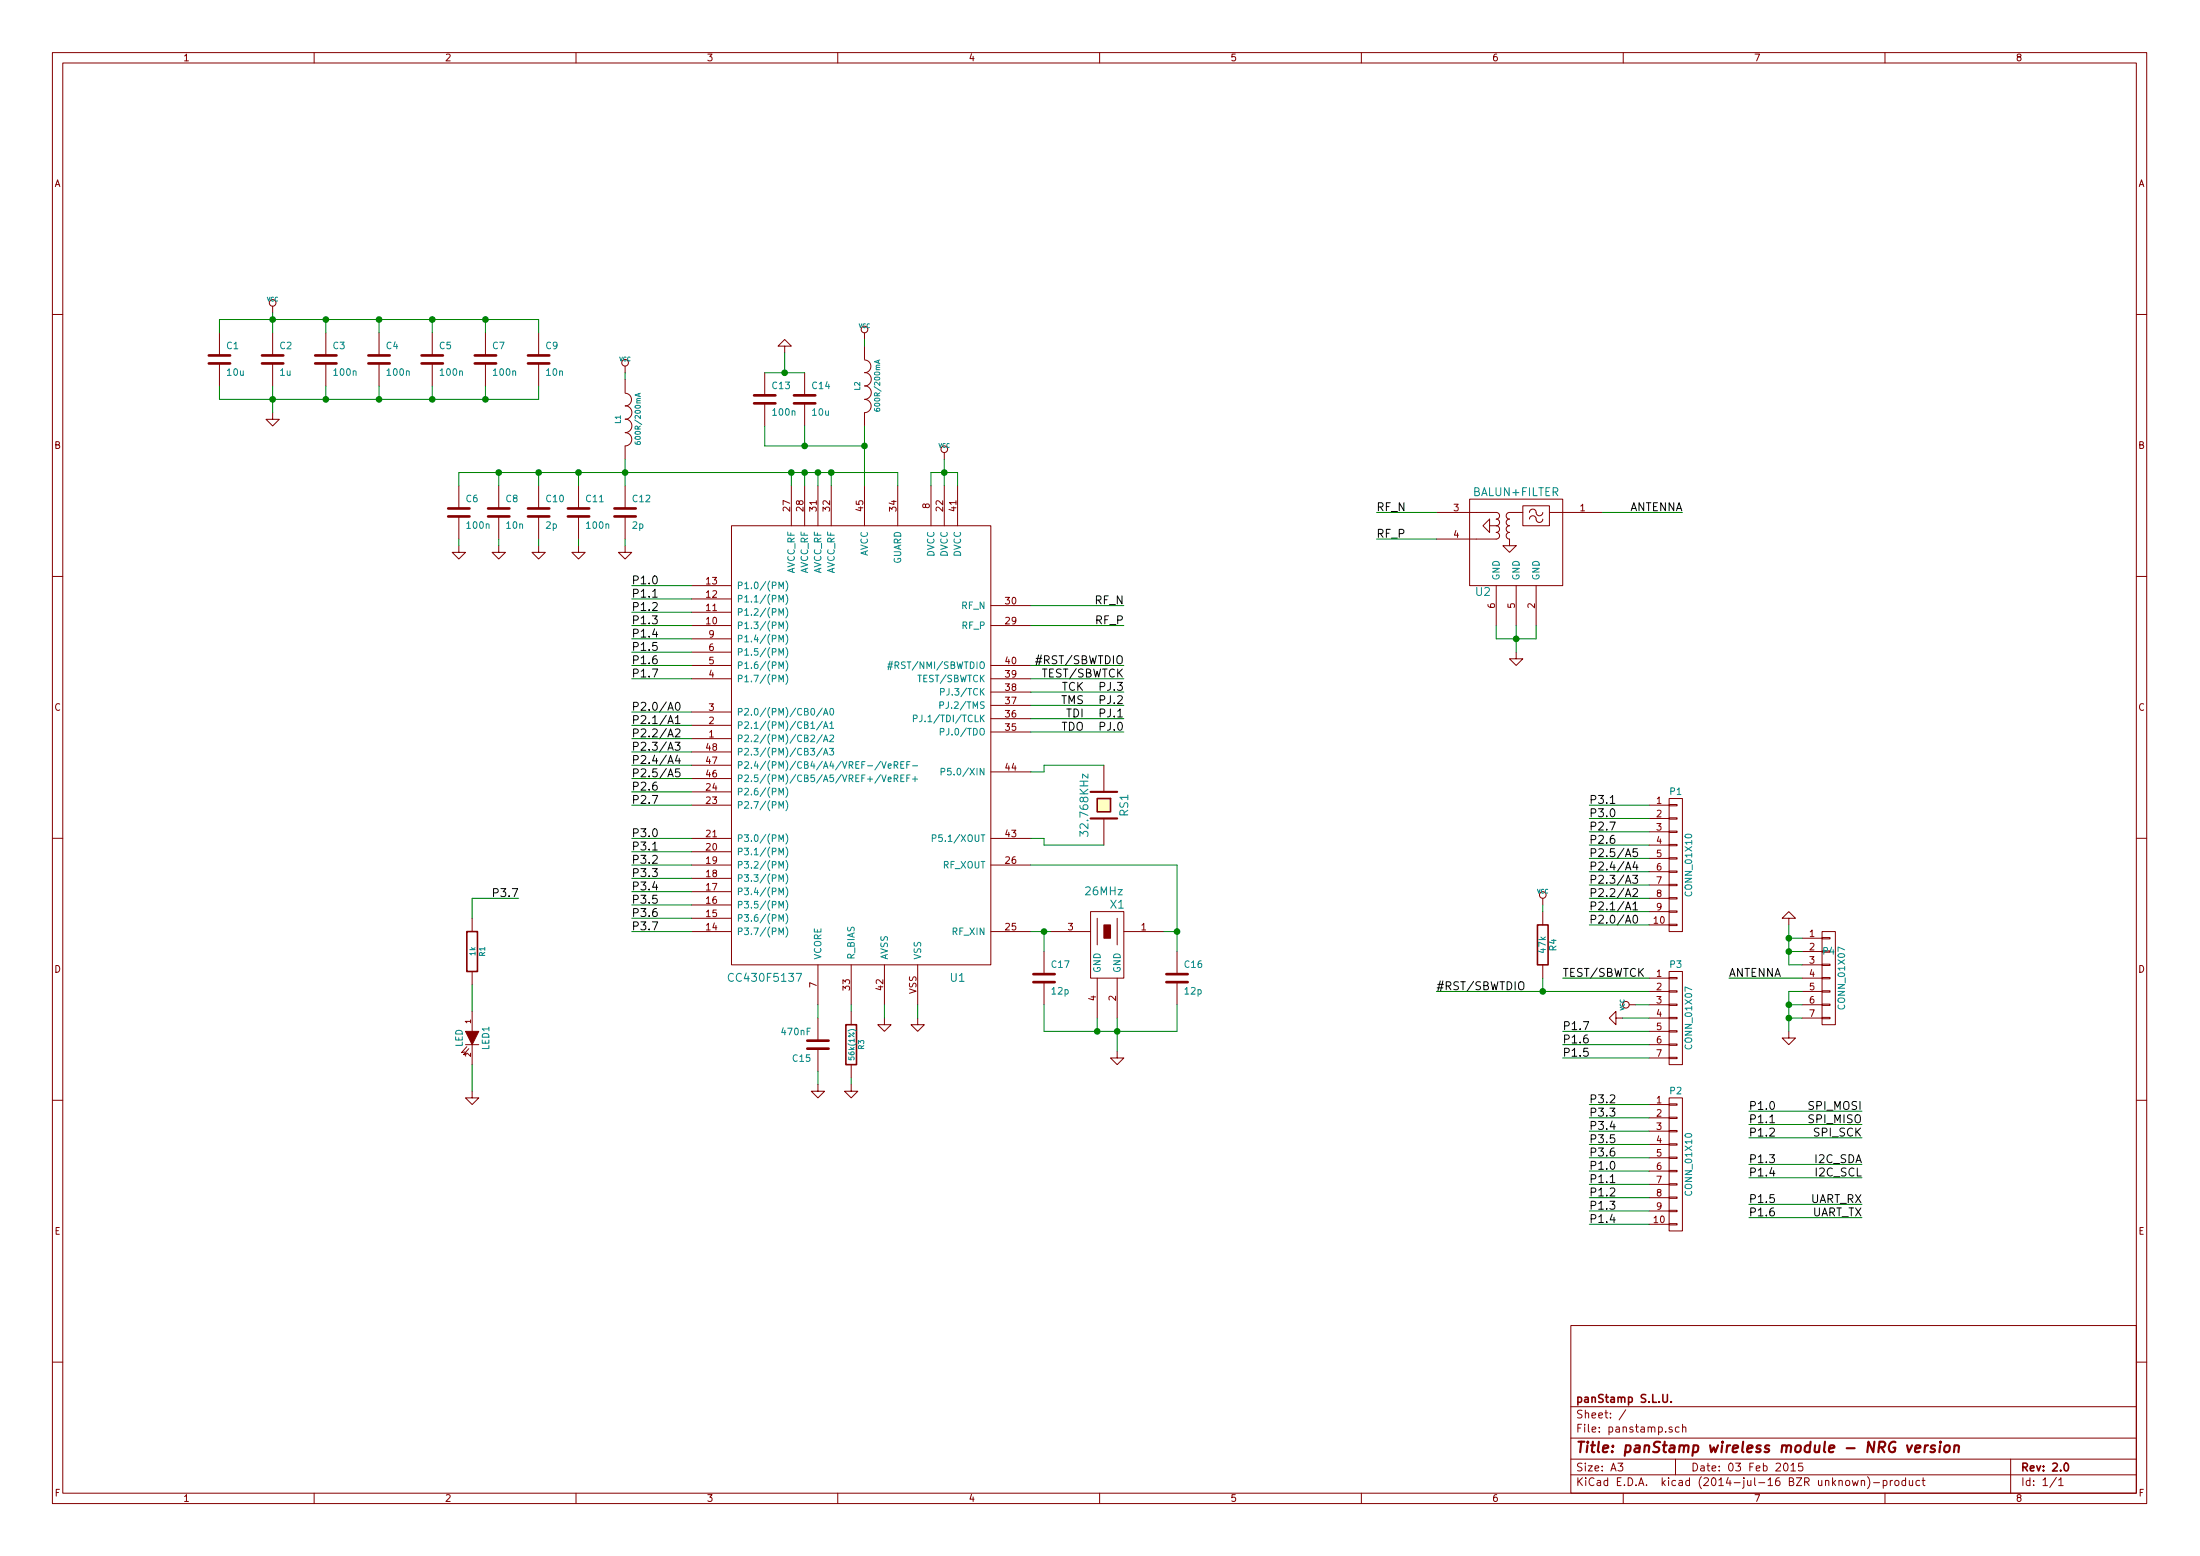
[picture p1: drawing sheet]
<svg xmlns="http://www.w3.org/2000/svg" width="420mm" height="297mm" viewBox="0 0 420 297" stroke-linecap="round" stroke-linejoin="round" font-family="sans-serif">
<g fill="none" stroke="#840000" stroke-width=".19">
<path d="M10 10h400v277h-400zM12 12h396v273.1h-396zM60 10v2M110 10v2M160 10v2M210 10v2M260 10v2M310 10v2M360 10v2M52.1 58.5v1.2M10 60h2M41.9 63.5v4.4"/>
<path d="M41.9 69.4v4.3M52.1 78.8v1.2h1.2l-1.2 1.3-1.3-1.3h1.3M52.1 63.5v4.4M52.1 69.4v4.3M62.2 63.5v4.4M62.2 69.4v4.3M72.4 63.5v4.4M72.4 69.4v4.3M82.5 63.5v4.4M82.5 69.4v4.3M92.7 63.5v4.4M92.7 69.4v4.3"/>
<path d="M102.9 63.5v4.4M102.9 69.4v4.3M119.4 69.9v1.3M119.4 72.4v2.6M119.4 80a1.3 1.3 0 0 1 1.3 1.3 1.3 1.3 0 0 1-1.3 1.3 1.27 1.27 0 0 1 1.3 1.3 1.27 1.27 0 0 1-1.3 1.2M119.4 77.5a1.3 1.3 0 0 1 1.3 1.3 1.3 1.3 0 0 1-1.3 1.2M119.4 75.1a1.22 1.22 0 0 1 1.2 1.2 1.22 1.22 0 0 1-1.2 1.2M146 71.2v4.3M146 77v4.3M149.9 66.1h1.2l-1.2-1.3-1.3 1.3h1.3v1.2M153.7 71.2v4.3M153.7 77v4.3"/>
<path d="M165.1 63.5v1.3M165.1 66.1v2.5M165.1 73.6a1.3 1.3 0 0 1 1.3 1.3 1.3 1.3 0 0 1-1.3 1.3 1.27 1.27 0 0 1 1.3 1.3 1.27 1.27 0 0 1-1.3 1.3v2.5M165.1 71.1a1.3 1.3 0 0 1 1.3 1.3 1.3 1.3 0 0 1-1.3 1.3M165.1 68.7a1.22 1.22 0 0 1 1.2 1.2 1.22 1.22 0 0 1-1.2 1.3M408 60h2M87.6 92.7v4.4M87.6 98.6v4.3M95.2 92.7v4.4M95.2 98.6v4.3M102.9 92.7v4.4M102.9 98.6v4.3"/>
<path d="M110.5 92.7v4.4M110.5 98.6v4.3M119.4 85.1v2.6M119.4 92.7v4.4M119.4 98.6v4.3M151.1 92.7v7.7M153.7 92.7v7.7M156.2 92.7v7.7M158.7 92.7v7.7M165.1 92.7v7.7M171.4 92.7v7.7M177.8 92.7v7.7"/>
<path d="M180.3 86.4v1.3M180.3 92.7v7.7M182.9 92.7v7.7M274.3 97.8h11.4a.63 .63 0 0 1 .7 .7 .63 .63 0 0 1-.7 .6 .63 .63 0 0 1 .7 .6 .63 .63 0 0 1-.7 .7M280.7 95.3h17.7v16.5h-17.7zM284.5 99.1v2.5l-1.3-1.2zM290.8 96.6h5.1v3.8h-5.1zM290.8 97.8h-2.5a.63 .63 0 0 0-.6 .7 .63 .63 0 0 0 .6 .6 .63 .63 0 0 0-.6 .6 .63 .63 0 0 0 .6 .7 .63 .63 0 0 0-.6 .6 .63 .63 0 0 0 .6 .6 .63 .63 0 0 0-.6 .7 .63 .63 0 0 0 .6 .6v1.3M292.1 99.1a.68 .68 0 0 1 .8-.6 .68 .68 0 0 1 .5 .9 .64 .64 0 0 0 .7 .3 .64 .64 0 0 0 .5-.6M292.1 97.8a.68 .68 0 0 1 .8-.6 .68 .68 0 0 1 .5 .9 .64 .64 0 0 0 .7 .4 .64 .64 0 0 0 .5-.7M295.9 97.8h10.2M10 110h2"/>
<path d="M87.6 104.2v1.2h1.3l-1.3 1.3-1.2-1.3h1.2M95.2 104.2v1.2h1.3l-1.3 1.3-1.2-1.3h1.2M102.9 104.2v1.2h1.2l-1.2 1.3-1.3-1.3h1.3M110.5 104.2v1.2h1.3l-1.3 1.3-1.3-1.3h1.3M119.4 104.2v1.2h1.2l-1.2 1.3-1.3-1.3h1.3M132.1 119.4h7.6M132.1 116.9h7.6M132.1 114.3h7.6M132.1 111.8h7.6M139.7 100.4h49.5v83.8h-49.5zM189.2 119.4h7.6M189.2 115.6h7.6"/>
<path d="M284.5 100.4h1.2M285.7 100.4a.63 .63 0 0 1 .7 .6 .63 .63 0 0 1-.7 .6 .63 .63 0 0 1 .7 .7 .63 .63 0 0 1-.7 .6h-11.4M285.7 111.8v7.6M287 104.2h2.6l-1.3 1.2zM289.6 111.8v7.6M293.4 111.8v7.6M408 110h2M132.1 138.5h7.6M132.1 135.9h7.6M132.1 129.6h7.6M132.1 127h7.6M132.1 124.5h7.6"/>
<path d="M132.1 122h7.6M189.2 129.6h7.6M189.2 127h7.6M189.2 139.7h7.6M189.2 137.2h7.6M189.2 134.7h7.6M189.2 132.1h7.6M289.6 124.5v1.3h1.2l-1.2 1.2-1.3-1.2h1.3M132.1 141h7.6M132.1 153.7h7.6M132.1 151.2h7.6M132.1 148.6h7.6"/>
<path d="M132.1 146.1h7.6M132.1 143.5h7.6M189.2 147.4h7.6M210.8 146.1v5.1M210.8 156.2v5.1M315 153.7h3.8M315 156.2h3.8M315 158.8h3.8M318.8 158.7h1.5v.2h-1.5zM318.8 156.1h1.5v.3h-1.5zM318.8 153.6h1.5v.2h-1.5zM318.8 152.4h2.5v25.4h-2.5z"/>
<path d="M10 160h2M90.2 175.3v2.5M132.1 160.1h7.6M132.1 162.6h7.6M132.1 177.8h7.6M132.1 175.3h7.6M132.1 172.8h7.6M132.1 165.1h7.6M132.1 170.2h7.6M132.1 167.7h7.6M189.2 160.1h7.6M189.2 177.8h7.6"/>
<path d="M189.2 165.1h7.6M200.7 177.8h7.6M208.3 174h6.3v12.7h-6.3zM209.5 175.3v5.1M213.4 175.3v5.1M214.6 177.8h7.6M294.6 171.5v1.3M294.6 174v2.6M315 161.3h3.8M315 163.9h3.8M315 166.4h3.8M315 168.9h3.8"/>
<path d="M315 171.5h3.8M315 174h3.8M315 176.6h3.8M318.8 176.4h1.5v.3h-1.5zM318.8 173.9h1.5v.3h-1.5zM318.8 171.4h1.5v.2h-1.5zM318.8 168.8h1.5v.3h-1.5zM318.8 166.3h1.5v.2h-1.5zM318.8 163.7h1.5v.3h-1.5zM318.8 161.2h1.5v.3h-1.5zM341.6 175.3h1.3l-1.3-1.3-1.2 1.3h1.2v1.3M344.2 179.1h3.8"/>
<path d="M348 177.8h2.5v17.8h-2.5zM348 179h1.5v.2h-1.5zM408 160h2M88.9 199.4h2.5M89.2 199.8l-1.1 1.2 .7-.2M90.2 185.5v2.5M90.2 193.1v3.8M90.2 199.4v3.8M156.2 184.2v7.6M156.2 194.3v4.4M162.6 184.2v7.6M162.6 193.1v2.5"/>
<path d="M168.9 194.3v1.3h1.3l-1.3 1.3-1.3-1.3h1.3M168.9 184.2v7.6M175.3 194.3v1.3h1.2l-1.2 1.3-1.3-1.3h1.3M175.3 184.2v7.6M199.4 181.6v4.4M199.4 187.5v4.3M209.5 186.7v7.6M213.4 186.7v7.6M224.8 181.6v4.4M224.8 187.5v4.3M294.6 184.2v2.5M308.6 194.3v-1.2l-1.3 1.2 1.3 1.3v-1.3h1.3"/>
<path d="M311.1 191.8h1.3M315 191.8h3.8M315 199.4h3.8M315 186.7h3.8M315 189.3h3.8M315 194.3h3.8M315 196.9h3.8M318.8 185.5h2.5v17.7h-2.5zM318.8 199.3h1.5v.3h-1.5zM318.8 196.8h1.5v.2h-1.5zM318.8 194.2h1.5v.3h-1.5zM318.8 191.7h1.5v.2h-1.5z"/>
<path d="M318.8 189.1h1.5v.3h-1.5zM318.8 186.6h1.5v.3h-1.5zM341.6 196.9v1.3h1.3l-1.3 1.2-1.2-1.2h1.2M344.2 191.8h3.8M344.2 186.7h3.8M344.2 189.3h3.8M344.2 194.3h3.8M344.2 181.6h3.8M344.2 184.2h3.8M348 194.2h1.5v.3h-1.5zM348 191.7h1.5v.2h-1.5zM348 189.1h1.5v.3h-1.5z"/>
<path d="M348 186.6h1.5v.3h-1.5zM348 184.1h1.5v.2h-1.5zM10 210h2M89.5 200.2l-1 1.1 .7-.1M90.2 208.3v1.3h1.2l-1.2 1.3-1.3-1.3h1.3M156.2 207v1.3h1.3l-1.3 1.3-1.3-1.3h1.3M156.2 200.2v4.3M162.6 207v1.3h1.2l-1.2 1.3-1.3-1.3h1.3M162.6 203.2v2.6M213.4 200.7v1.3h1.2l-1.2 1.2-1.3-1.2h1.3M315 210.9h3.8M315 213.4h3.8"/>
<path d="M315 215.9h3.8M315 218.5h3.8M315 202h3.8M318.8 218.3h1.5v.3h-1.5zM318.8 215.8h1.5v.3h-1.5zM318.8 213.3h1.5v.2h-1.5zM318.8 210.7h1.5v.3h-1.5zM318.8 209.6h2.5v25.4h-2.5zM318.8 201.8h1.5v.3h-1.5zM408 210h2M315 221h3.8M315 223.6h3.8"/>
<path d="M315 226.1h3.8M315 228.6h3.8M315 231.2h3.8M315 233.7h3.8M318.8 233.6h1.5v.2h-1.5zM318.8 231h1.5v.3h-1.5zM318.8 228.5h1.5v.3h-1.5zM318.8 226h1.5v.2h-1.5zM318.8 223.4h1.5v.3h-1.5zM318.8 220.9h1.5v.2h-1.5zM300 253h108v32.1h-108zM10 260h2"/>
<path d="M300 278.5h108M300 274.5h108M300 268.5h108M309 279.3h.9l-.5 .6 .5 .1v.7l-.2 .1-.7-.1M310.5 269.1l-1.3 2M319.3 272.5a.37 .37 0 0 0-.6 .1l.1 .2 .5 .2 .1 .1-.2 .3-.5-.1M320 278.5v3M320.7 272.5l-.5-.1-.2 .3v.6l.2 .1 .5-.1M321.3 272.5l.2-.1 .4 .1 .1 .9M321.3 271.9v1.5M340.8 279.5l.2-.2a.81 .81 0 0 1 .6 .6 .81 .81 0 0 1-.3 .8l-.2 .1a.79 .79 0 0 1-.3-1.3zM342 279.7l.5-.4v1.5"/>
<path d="M344.2 279.3h-.7v.7l.2-.1h.5l.1 .3-.1 .5-.2 .1-.5-.1M384 278.5v6.6M408 260h2M60 285.1v1.9M110 285.1v1.9M160 285.1v1.9M210 285.1v1.9M260 285.1v1.9M300 281.5h108M310 285.1v1.9M342 280.8h.9M353.7 282.6l.4 1 .2-.7 .3 .7 .3-1"/>
<path d="M355.5 282.7l.2-.1 .4 .1v.9M355.5 282.6v1M356.7 281.9a1.71 1.71 0 0 1 0 2.3M357.8 283h1.2M359.7 282.7l.4-.1 .3 .3-.2 .6h-.5M359.7 282.6v1.5M360 285.1v1.9M361 282.6v1M361.4 282.6l-.4 .3M361.9 282.7l.3-.1 .4 .1 .1 .6-.2 .2-.3 .1-.3-.1zM363.9 282.7l-.4-.1-.3 .3 .1 .6 .2 .1 .4-.1M363.9 282.1v1.5"/>
<path d="M364.6 282.6l.1 .9 .4 .1 .2-.1M365.3 282.6v1M366.6 282.7l-.4-.1-.3 .3 .1 .6 .2 .1 .4-.1M367.1 282.6h.5M367.3 282.1v1.3l.3 .2M392.7 282l-1.2 2M393.2 282.5l.4-.4v1.5M393.2 283.6h.8"/>
<circle cx="52.1" cy="57.8" r=".63"/>
<circle cx="119.4" cy="69.3" r=".63"/>
<circle cx="165.1" cy="62.9" r=".63"/>
<circle cx="180.3" cy="85.8" r=".63"/>
<circle cx="294.6" cy="170.9" r=".63"/>
<circle cx="310.5" cy="191.8" r=".63"/>
</g>
<path d="M209.5 152.4h2.6v2.6h-2.6zM89.2 177.8h2v7.7h-2zM293.6 176.6h2.1v7.6h-2.1zM161.5 195.6h2.1v7.6h-2.1zM317.6 266.2v1.2l.3 .3h.3l.2-.3v-1.2M319.2 267.6v.1M394.3 279.5l.2-.2a.81 .81 0 0 1 .6 .6 .81 .81 0 0 1-.3 .8l-.1 .1a.79 .79 0 0 1-.4-1.3z" fill="none" stroke="#840000" stroke-width=".3"/>
<path d="M208.3 151.2h5.1M208.3 156.2h5.1M364.2 275.9l.3 1.3 .7-1.3M365.8 276.6l1-.2-.1-.4-.6-.1-.3 .3v.9l.2 .1 .5-.1M367.7 275.9l-.2 1.3M368.2 275.9l-.4 .1-.2 .3M369.6 276l-.5-.1-.3 .4 .2 .3 .5 .1v.2l-.1 .2-.2 .1-.5-.1M370.5 275.9l-.1 1.3M370.6 275.2v.2l.1-.1-.1-.1v.2M371.5 276.1l.3-.2 .5 .1 .1 .3-.1 .5a.54 .54 0 0 1-.5 .4 .54 .54 0 0 1-.5-.4zM373.3 276.1l.3-.2 .5 .1-.1 1.2M373.3 275.9l-.1 1.3" fill="none" stroke="#840000" stroke-width=".41"/>
<g fill="none" stroke="#840000" stroke-width=".51">
<path d="M39.9 69.4h4M39.9 67.9h4M50 69.4h4.1M50 67.9h4.1M60.2 69.4h4.1M60.2 67.9h4.1M70.4 69.4h4M70.4 67.9h4M80.5 69.4h4.1M80.5 67.9h4.1M90.7 69.4h4M90.7 67.9h4"/>
<path d="M100.8 69.4h4.1M100.8 67.9h4.1M144 77h4.1M144 75.5h4.1M151.6 77h4.1M151.6 75.5h4.1M85.6 98.6h4.1M85.6 97.1h4.1M93.2 98.6h4.1M93.2 97.1h4.1M100.8 98.6h4.1M100.8 97.1h4.1"/>
<path d="M108.5 98.6h4M108.5 97.1h4M117.3 98.6h4.1M117.3 97.1h4.1M154.2 198.7h4M197.4 187.5h4M197.4 186h4M222.8 187.5h4M222.8 186h4M154.2 200.2h4"/>
</g>
<g fill="none" stroke="#008484" stroke-width=".19">
<path d="M122 75.1v.5M122.3 75.1l-1 .3 1 .3M167 78l.1 .4 .7 .1 .2-.2-.1-.3h-.5v.3l.2 .2M167.7 68.8v.5M168 68.7l-1 .3 1 .4M121.3 84.4l.1 .3 .7 .1 .2-.1-.1-.4-.5 .1v.3l.2 .1M148.8 117.5v-1.3l.4 .9 .4-.9v1.3M148.8 114.9v-1.2l.4 .8 .4-.8v1.2M148.8 112.4v-1.3l.4 .9 .4-.9v1.3M150.1 118.5a1.51 1.51 0 0 1 0 2M150.1 116a1.51 1.51 0 0 1 0 1.9M150.1 113.4a1.51 1.51 0 0 1 0 2"/>
<path d="M150.1 110.9a1.51 1.51 0 0 1 0 2M148.8 130.2v-1.3l.4 .9 .4-.9v1.3M148.8 127.6v-1.2l.4 .8 .4-.8v1.2M148.8 125.1v-1.3l.4 .9 .4-.9v1.3M148.8 122.5v-1.2l.4 .9 .4-.9v1.2M148.8 120v-1.3l.4 .9 .4-.9v1.3M150.1 128.7a1.51 1.51 0 0 1 0 1.9M150.1 126.1a1.51 1.51 0 0 1 0 2M150.1 123.6a1.51 1.51 0 0 1 0 2M150.1 121.1a1.51 1.51 0 0 1 0 1.9M154.9 139.1h.7M157 137.7l-1 1.7"/>
<path d="M157 135.2l-1 1.6M157.3 139.1l.4-1.3 .4 1.3M157.3 136.5l.4-1.3 .4 1.3M157.4 138.7h.6M157.4 136.1h.6M158.5 138.1l.4-.3v1.3M158.5 139.1h.7M158.6 135.3l.2-.1a.67 .67 0 0 1 .4 .7 .67 .67 0 0 1-.4 .6l-.3-.5zM169.5 127.3h.9M169.6 126.8h.9M170 126.2l-.4 1.6M170.4 126.2l-.4 1.6"/>
<path d="M174.4 137.2l.7-.1v-.5l-.7-.1v1.3M179.5 134.6h.6l.1-.5-.7-.1v1.2M179.6 139.7l.6-.1v-.4l-.6-.1v1.2M179.6 132.1l.6-.1 .1-.5-.7-.1v1.3M148.8 154.3v-1.3l.4 .9 .4-.9v1.3M148.8 151.8v-1.3l.4 .9 .4-.9v1.3M150.1 159.2a1.51 1.51 0 0 1 0 1.9M150.1 152.8a1.51 1.51 0 0 1 0 2M150.1 150.3a1.51 1.51 0 0 1 0 1.9M157 140.2l-1 1.7M157 142.8l-1 1.6M157.3 141.6l.4-1.3 .4 1.3"/>
<path d="M157.3 144.1l.4-1.2 .4 1.2M157.4 141.2h.6M157.4 143.7h.6M158.4 142.9h.8l-.4 .4 .4 .1v.6l-.2 .1-.6-.1M158.5 140.4l.5-.1 .2 .4-.8 .9h.8M168.4 145.4l.4 1.3 .4-1.3M169.6 148.8l.6-.1v-.3l-.4-.1-.2 .2 .1 .6h.5M169.6 146.2l.6-.1v-.2l-.4-.1-.2 .2 .1 .6h.5M170.8 148.6l.6-.1v-.5l-.6-.1v1.3M170.8 146.1l.6-.1v-.5l-.6-.1v1.3M171.1 148.6l.4 .6M171.1 146.1l.4 .6"/>
<path d="M172 148.5h.5M172 146h.5M172.6 147.9h-.6v1.3h.6M172.6 145.4h-.6v1.3h.6M173.2 148.5h.4M173.2 146h.4M173.8 147.9h-.6v1.3M173.8 145.4h-.6v1.3M174.3 148.7h.9M174.3 146.2h.9M174.8 148.2v1M179.7 147.3h.6l.1-.5-.7-.1v1.2"/>
<path d="M207.8 147.8v.8l-1-.8v.8M148.8 163.2v-1.3l.4 .9 .4-.9v1.3M148.8 160.6v-1.2l.4 .9 .4-.9v1.2M148.8 178.4v-1.2l.4 .8 .4-.8v1.2M148.8 175.9v-1.3l.4 .9 .4-.9v1.3M148.8 173.3v-1.2l.4 .9 .4-.9v1.2M148.8 170.8v-1.3l.4 .9 .4-.9v1.3M148.8 168.3v-1.3l.4 .9 .4-.9v1.3M148.8 165.7v-1.2l.4 .8 .4-.8v1.2M150.1 161.7a1.51 1.51 0 0 1 0 2M150.1 176.9a1.51 1.51 0 0 1 0 2M150.1 174.4a1.51 1.51 0 0 1 0 2"/>
<path d="M150.1 171.9a1.51 1.51 0 0 1 0 1.9M150.1 169.3a1.51 1.51 0 0 1 0 2M150.1 166.8a1.51 1.51 0 0 1 0 1.9M150.1 164.2a1.51 1.51 0 0 1 0 2M178.1 160h.6v-.5l-.6-.1v1.2M140.1 186a.72 .72 0 0 0-1.1 .5 .72 .72 0 0 0 .8 .8l.3-.1M152.1 185.8h1l-.7 1.5"/>
</g>
<g fill="#840000" stroke="#840000" stroke-width=".19">
<path d="M210.8 176.6h1.3v2.5h-1.3z"/>
<path d="M88.9 196.9h2.5l-1.2 2.5z"/>
</g>
<path d="M209.5 152.4h2.6v2.6h-2.6z" fill="#ffffc2" stroke="#ffffc2" stroke-width=".25"/>
<g fill="none" stroke="#000" stroke-width=".19">
<path d="M124.6 114h.9M127.6 138.1l.5-1.5 .5 1.5M129 137l.4-.4v1.5M129 139.3l.6-.1 .2 .1 .1 .3-1 1.1h1M129 138.1h.9M129.1 134.2l.3-.1a.81 .81 0 0 1 .5 .7 .81 .81 0 0 1-.5 .8l-.3-.2-.1-.4zM197.8 126.4h1.1M197.9 125.7h1.1M198.3 125l-.4 2M128.9 141.7h1l-.5 .6 .3 .1 .2 .2-.1 .5-.2 .1h-.5l-.2-.1M129.4 144.2l-.4 1h.9M129.7 144.7v1.1"/>
<path d="M129.8 146.8h-.7l-.1 .7 .2-.1h.5l.2 .2v.4l-.3 .3-.6-.2M307.5 153.4h.9M124.6 162.3h.9M310.4 173.7l.5-1.5 .6 1.5M311.8 167.1h1l-.6 .6 .4 .1 .2 .2-.1 .5-.3 .1h-.4l-.2-.1M311.9 172.6l.4-.4v1.5M311.9 169.8l.5-.2 .3 .2 .1 .3-1 1.1h1M311.9 173.7h.9M312 174.9l.2-.2a.81 .81 0 0 1 .6 .8 .81 .81 0 0 1-.6 .7l-.2-.1-.1-.4zM312.2 164.5l-.3 1.1h.9M312.6 165.1v1M312.7 162h-.8v.7l.2-.1 .5 .1 .2 .2v.4l-.4 .2-.5-.1"/>
<path d="M290.1 187.6a.5 .5 0 0 1 .6-.2 .5 .5 0 0 1 .3 .5v.8a.53 .53 0 0 1-.6 .2 .53 .53 0 0 1-.4-.5zM338 214.3h.9M307.5 225.8h.9"/>
</g>
<g fill="#008400" stroke="#008400" stroke-width=".25">
<circle cx="72.4" cy="76.2" r=".51"/>
<circle cx="62.2" cy="76.2" r=".51"/>
<circle cx="52.1" cy="61" r=".51"/>
<circle cx="52.1" cy="76.2" r=".51"/>
<circle cx="62.2" cy="61" r=".51"/>
<circle cx="72.4" cy="61" r=".51"/>
<circle cx="209.6" cy="196.9" r=".51"/>
<circle cx="199.4" cy="177.8" r=".51"/>
<circle cx="213.4" cy="196.9" r=".51"/>
<circle cx="224.8" cy="177.8" r=".51"/>
<circle cx="180.3" cy="90.2" r=".51"/>
<circle cx="95.3" cy="90.2" r=".51"/>
<circle cx="102.9" cy="90.2" r=".51"/>
<circle cx="110.5" cy="90.2" r=".51"/>
<circle cx="119.4" cy="90.2" r=".51"/>
<circle cx="156.2" cy="90.2" r=".51"/>
<circle cx="153.7" cy="90.2" r=".51"/>
<circle cx="151.1" cy="90.2" r=".51"/>
<circle cx="158.8" cy="90.2" r=".51"/>
<circle cx="82.6" cy="61" r=".51"/>
<circle cx="82.6" cy="76.2" r=".51"/>
<circle cx="294.6" cy="189.3" r=".51"/>
<circle cx="92.7" cy="61" r=".51"/>
<circle cx="92.7" cy="76.2" r=".51"/>
<circle cx="165.1" cy="85.1" r=".51"/>
<circle cx="153.7" cy="85.1" r=".51"/>
<circle cx="149.9" cy="71.2" r=".51"/>
<circle cx="289.6" cy="122" r=".51"/>
<circle cx="341.6" cy="179.1" r=".51"/>
<circle cx="341.6" cy="181.6" r=".51"/>
<circle cx="341.6" cy="191.8" r=".51"/>
<circle cx="341.6" cy="194.3" r=".51"/>
</g>
<g fill="none" stroke="#008400" stroke-width=".19">
<path d="M52.1 59.7v3.8M41.9 73.7v2.5h61v-2.5M41.9 63.5v-2.5h61v2.5M52.1 73.7v5.1M62.2 61v2.5M62.2 73.7v2.5M72.4 61v2.5M72.4 73.7v2.5M82.5 61v2.5M82.5 73.7v2.5M92.7 61v2.5M92.7 73.7v2.5"/>
<path d="M119.4 71.2v1.2M146 71.2h7.7M149.9 67.3v3.9M165.1 64.8v1.3M87.6 92.7v-2.5h83.8v2.5M95.2 90.2v2.5M102.9 90.2v2.5M110.5 90.2v2.5M119.4 87.7v5M146 81.3v3.8h19.1M151.1 90.2v2.5M153.7 81.3v3.8"/>
<path d="M153.7 90.2v2.5M156.2 90.2v2.5M158.7 90.2v2.5M165.1 81.3v11.4M177.8 92.7v-2.5h5.1v2.5M180.3 87.7v5M262.9 97.8h11.4M306.1 97.8h15.2M87.6 102.9v1.3M95.2 102.9v1.3M102.9 102.9v1.3M110.5 102.9v1.3"/>
<path d="M119.4 102.9v1.3M120.6 111.8h11.5M120.6 114.3h11.5M120.6 116.9h11.5M120.6 119.4h11.5M196.8 119.4h17.8M196.8 115.6h17.8M262.9 102.9h11.4M285.7 119.4v2.6h7.7v-2.6M289.6 119.4v5.1M120.6 127h11.5M120.6 129.6h11.5"/>
<path d="M120.6 122h11.5M120.6 124.5h11.5M120.6 135.9h11.5M120.6 138.5h11.5M196.8 127h17.8M196.8 129.6h17.8M196.8 132.1h17.8M196.8 134.7h17.8M196.8 137.2h17.8M196.8 139.7h17.8M120.6 146.1h11.5M120.6 141h11.5"/>
<path d="M120.6 143.5h11.5M120.6 151.2h11.5M120.6 153.7h11.5M120.6 148.6h11.5M210.8 146.1h-11.4v1.3h-2.6M303.5 153.7h11.5M303.5 158.8h11.5M303.5 156.2h11.5M99.1 171.5h-8.9v3.8M120.6 177.8h11.5M120.6 165.1h11.5M120.6 160.1h11.5"/>
<path d="M120.6 162.6h11.5M120.6 167.7h11.5M120.6 170.2h11.5M120.6 172.8h11.5M120.6 175.3h11.5M196.8 160.1h2.6v1.2h11.4M196.8 165.1h28v16.5M196.8 177.8h3.9M199.4 177.8v3.8M222.2 177.8h2.6M294.6 172.8v1.2M303.5 161.3h11.5"/>
<path d="M303.5 174h11.5M303.5 171.5h11.5M303.5 168.9h11.5M303.5 166.4h11.5M303.5 176.6h11.5M303.5 163.9h11.5M341.6 176.6v7.6h2.6M341.6 179.1h2.6M90.2 188v5.1M156.2 191.8v2.5M162.6 191.8v1.3M168.9 191.8v2.5"/>
<path d="M175.3 191.8v2.5M199.4 191.8v5.1h25.4v-5.1M209.5 194.3v2.6M213.4 194.3v6.4M274.3 189.3h40.7M294.6 186.7v2.6M298.4 196.9h16.6M298.4 186.7h16.6M298.4 199.4h16.6M309.9 194.3h5.1M312.4 191.8h2.6M330.2 186.7h14"/>
<path d="M341.6 191.8h2.6M341.6 194.3h2.6M341.6 181.6h2.6M344.2 189.3h-2.6v7.6M90.2 203.2v5.1M156.2 204.5v2.5M162.6 205.8v1.2M298.4 202h16.6M303.5 210.9h11.5M303.5 213.4h11.5M303.5 215.9h11.5M303.5 218.5h11.5"/>
<path d="M334 217.2h21.6M334 214.7h21.6M334 212.1h21.6M303.5 223.6h11.5M303.5 226.1h11.5M303.5 228.6h11.5M303.5 231.2h11.5M303.5 233.7h11.5M303.5 221h11.5M334 222.3h21.6M334 224.8h21.6M334 232.4h21.6"/>
<path d="M334 229.9h21.6"/>
</g>
<text font-size="2.8" fill="#840000" x="301" y="277.3">Title: panStamp wireless module - NRG version</text>
<g font-size="2.1" fill="#008484">
<text x="281.5" y="94.7">BALUN+FILTER</text>
<text x="281.9" y="113.8">U2</text>
<text x="215.5" y="155.8" transform="rotate(-90 215.5 155.8)">RS1</text>
<text x="207.8" y="159" transform="rotate(-90 207.8 159)">32.768KHz</text>
<text x="207.4" y="170.9">26MHz</text>
<text x="212.1" y="173.4">X1</text>
<text x="139.8" y="187.4">CC430F5137</text>
<text x="181.5" y="187.4">U1</text>
</g>
<g font-size="2.1">
<text x="262.9" y="97.6">RF_N</text>
<text x="310.9" y="97.6">ANTENNA</text>
<text x="262.9" y="102.7">RF_P</text>
<text x="120.6" y="111.5">P1.0</text>
<text x="120.6" y="114.1">P1.1</text>
<text x="120.6" y="116.6">P1.2</text>
<text x="120.6" y="119.2">P1.3</text>
<text x="209.1" y="115.4">RF_N</text>
<text x="209.2" y="119.2">RF_P</text>
<text x="120.6" y="121.7">P1.4</text>
<text x="120.6" y="124.2">P1.5</text>
<text x="120.6" y="126.8">P1.6</text>
<text x="120.6" y="129.3">P1.7</text>
<text x="198.6" y="126.8">#RST/SBWTDIO</text>
<text x="199.3" y="129.3">TEST/SBWTCK</text>
<text x="202.6" y="131.9">TCK</text>
<text x="210.3" y="131.9">PJ.3</text>
<text x="120.6" y="135.7">P2.0/A0</text>
<text x="202.5" y="134.4">TMS</text>
<text x="203.6" y="136.9">TDI</text>
<text x="210.3" y="134.4">PJ.2</text>
<text x="210.3" y="136.9">PJ.1</text>
<text x="120.6" y="138.2">P2.1/A1</text>
<text x="120.6" y="140.8">P2.2/A2</text>
<text x="120.6" y="143.3">P2.3/A3</text>
<text x="202.5" y="139.5">TDO</text>
<text x="210.3" y="139.5">PJ.0</text>
<text x="120.6" y="145.8">P2.4/A4</text>
<text x="120.6" y="148.4">P2.5/A5</text>
<text x="120.6" y="150.9">P2.6</text>
<text x="120.6" y="153.5">P2.7</text>
<text x="303.5" y="153.5">P3.1</text>
<text x="303.5" y="156">P3.0</text>
<text x="120.6" y="159.8">P3.0</text>
<text x="303.5" y="161.1">P2.6</text>
<text x="303.5" y="158.5">P2.7</text>
<text x="120.6" y="162.3">P3.1</text>
<text x="120.6" y="164.9">P3.2</text>
<text x="120.6" y="167.4">P3.3</text>
<text x="303.5" y="166.2">P2.4/A4</text>
<text x="303.5" y="163.6">P2.5/A5</text>
<text x="94.7" y="171.2">P3.7</text>
<text x="120.6" y="170">P3.4</text>
<text x="120.6" y="172.5">P3.5</text>
<text x="303.5" y="173.8">P2.1/A1</text>
<text x="303.5" y="171.2">P2.2/A2</text>
<text x="303.5" y="168.7">P2.3/A3</text>
<text x="120.6" y="175">P3.6</text>
<text x="120.6" y="177.6">P3.7</text>
<text x="303.5" y="176.3">P2.0/A0</text>
<text x="274.3" y="189">#RST/SBWTDIO</text>
<text x="298.4" y="186.5">TEST/SBWTCK</text>
<text x="330.2" y="186.5">ANTENNA</text>
<text x="298.4" y="196.6">P1.7</text>
<text x="298.4" y="199.2">P1.6</text>
<text x="298.4" y="201.7">P1.5</text>
<text x="303.5" y="210.6">P3.2</text>
<text x="303.5" y="213.1">P3.3</text>
<text x="303.5" y="215.7">P3.4</text>
<text x="334" y="214.4">P1.1</text>
<text x="334" y="211.9">P1.0</text>
<text x="345.6" y="214.4">SPI_MISO</text>
<text x="345.6" y="211.9">SPI_MOSI</text>
<text x="303.5" y="218.2">P3.5</text>
<text x="303.5" y="220.8">P3.6</text>
<text x="334" y="217">P1.2</text>
<text x="346.5" y="217">SPI_SCK</text>
<text x="303.5" y="225.8">P1.1</text>
<text x="303.5" y="223.3">P1.0</text>
<text x="334" y="224.6">P1.4</text>
<text x="334" y="222">P1.3</text>
<text x="346.6" y="222">I2C_SDA</text>
<text x="346.9" y="224.6">I2C_SCL</text>
<text x="303.5" y="230.9">P1.3</text>
<text x="303.5" y="233.5">P1.4</text>
<text x="303.5" y="228.4">P1.2</text>
<text x="334" y="229.7">P1.5</text>
<text x="334" y="232.2">P1.6</text>
<text x="345.6" y="229.7">UART_RX</text>
<text x="345.8" y="232.2">UART_TX</text>
</g>
<g font-size="2.1" fill="#840000">
<text x="301" y="267.8">panStamp S.L.U.</text>
<text x="301" y="273.5">File: panstamp.sch</text>
<text x="301" y="270.8">Sheet: /</text>
<text x="301" y="280.9">Size: A3</text>
<text x="323" y="280.9">Date: 03 Feb 2015</text>
<text x="386" y="280.9">Rev: 2.0</text>
<text x="301" y="283.7">KiCad E.D.A. kicad (2014-jul-16 BZR unknown)-product</text>
<text x="386" y="283.7">Id: 1/1</text>
</g>
<g font-size="1.8" fill="#840000">
<text x="35" y="11.7">1</text>
<text x="85" y="11.7">2</text>
<text x="135" y="11.7">3</text>
<text x="185" y="11.7">4</text>
<text x="235" y="11.7">5</text>
<text x="285" y="11.7">6</text>
<text x="335" y="11.7">7</text>
<text x="385" y="11.7">8</text>
<text x="10.4" y="35.7">A</text>
<text x="408.4" y="35.7">A</text>
<text x="10.4" y="85.7">B</text>
<text x="408.4" y="85.7">B</text>
<text x="150.9" y="97.5" transform="rotate(-90 150.9 97.5)">27</text>
<text x="153.4" y="97.5" transform="rotate(-90 153.4 97.5)">28</text>
<text x="156" y="97.5" transform="rotate(-90 156 97.5)">31</text>
<text x="158.5" y="97.5" transform="rotate(-90 158.5 97.5)">32</text>
<text x="164.8" y="97.5" transform="rotate(-90 164.8 97.5)">45</text>
<text x="171.2" y="97.5" transform="rotate(-90 171.2 97.5)">34</text>
<text x="177.5" y="97" transform="rotate(-90 177.5 97)">8</text>
<text x="180.1" y="97.5" transform="rotate(-90 180.1 97.5)">22</text>
<text x="182.6" y="97.5" transform="rotate(-90 182.6 97.5)">41</text>
<text x="277.6" y="97.6">3</text>
<text x="301.8" y="97.6">1</text>
<text x="277.6" y="102.7">4</text>
<text x="134.9" y="111.5">13</text>
<text x="134.9" y="119.2">10</text>
<text x="134.9" y="116.6">11</text>
<text x="134.9" y="114.1">12</text>
<text x="192.1" y="115.4">30</text>
<text x="192.1" y="119.2">29</text>
<text x="285.5" y="116.1" transform="rotate(-90 285.5 116.1)">6</text>
<text x="289.3" y="116.1" transform="rotate(-90 289.3 116.1)">5</text>
<text x="293.1" y="116.1" transform="rotate(-90 293.1 116.1)">2</text>
<text x="135.4" y="124.2">6</text>
<text x="135.4" y="121.7">9</text>
<text x="135.4" y="129.3">4</text>
<text x="135.4" y="126.8">5</text>
<text x="192.1" y="126.8">40</text>
<text x="192.1" y="131.9">38</text>
<text x="192.1" y="129.3">39</text>
<text x="10.4" y="135.7">C</text>
<text x="135.4" y="135.7">3</text>
<text x="192.1" y="136.9">36</text>
<text x="192.1" y="134.4">37</text>
<text x="408.4" y="135.7">C</text>
<text x="134.9" y="143.3">48</text>
<text x="135.4" y="140.8">1</text>
<text x="135.4" y="138.2">2</text>
<text x="192.1" y="139.5">35</text>
<text x="134.9" y="148.4">46</text>
<text x="134.9" y="145.8">47</text>
<text x="192.1" y="147.1">44</text>
<text x="134.9" y="153.5">23</text>
<text x="134.9" y="150.9">24</text>
<text x="316.4" y="153.5">1</text>
<text x="316.4" y="156">2</text>
<text x="134.9" y="159.8">21</text>
<text x="192.1" y="159.8">43</text>
<text x="316.4" y="158.5">3</text>
<text x="316.4" y="161.1">4</text>
<text x="134.9" y="162.3">20</text>
<text x="134.9" y="167.4">18</text>
<text x="134.9" y="164.9">19</text>
<text x="192.1" y="164.9">26</text>
<text x="316.4" y="163.6">5</text>
<text x="316.4" y="166.2">6</text>
<text x="134.9" y="172.5">16</text>
<text x="134.9" y="170">17</text>
<text x="316.4" y="168.7">7</text>
<text x="316.4" y="171.2">8</text>
<text x="316.4" y="173.8">9</text>
<text x="134.9" y="177.6">14</text>
<text x="134.9" y="175">15</text>
<text x="192.1" y="177.6">25</text>
<text x="204" y="177.6">3</text>
<text x="218" y="177.6">1</text>
<text x="315.9" y="176.3">10</text>
<text x="345.6" y="178.9">1</text>
<text x="10.4" y="185.7">D</text>
<text x="345.6" y="181.4">2</text>
<text x="345.6" y="183.9">3</text>
<text x="408.4" y="185.7">D</text>
<text x="156" y="188.5" transform="rotate(-90 156 188.5)">7</text>
<text x="162.3" y="189" transform="rotate(-90 162.3 189)">33</text>
<text x="168.7" y="189" transform="rotate(-90 168.7 189)">42</text>
<text x="175" y="189.7" transform="rotate(-90 175 189.7)">VSS</text>
<text x="209.3" y="191" transform="rotate(-90 209.3 191)">4</text>
<text x="213.1" y="191" transform="rotate(-90 213.1 191)">2</text>
<text x="316.4" y="186.5">1</text>
<text x="316.4" y="189">2</text>
<text x="316.4" y="191.6">3</text>
<text x="345.6" y="186.5">4</text>
<text x="345.6" y="189">5</text>
<text x="345.6" y="191.6">6</text>
<text x="316.4" y="194.1">4</text>
<text x="316.4" y="196.6">5</text>
<text x="345.6" y="194.1">7</text>
<text x="316.4" y="199.2">6</text>
<text x="316.4" y="201.7">7</text>
<text x="316.4" y="210.6">1</text>
<text x="316.4" y="213.1">2</text>
<text x="316.4" y="215.7">3</text>
<text x="316.4" y="218.2">4</text>
<text x="316.4" y="220.8">5</text>
<text x="316.4" y="223.3">6</text>
<text x="316.4" y="225.8">7</text>
<text x="315.9" y="233.5">10</text>
<text x="316.4" y="228.4">8</text>
<text x="316.4" y="230.9">9</text>
<text x="10.4" y="235.7">E</text>
<text x="408.4" y="235.7">E</text>
<text x="10.5" y="285.7">F</text>
<text x="35" y="286.7">1</text>
<text x="85" y="286.7">2</text>
<text x="135" y="286.7">3</text>
<text x="185" y="286.7">4</text>
<text x="235" y="286.7">5</text>
<text x="285" y="286.7">6</text>
<text x="335" y="286.7">7</text>
<text x="385" y="286.7">8</text>
<text x="408.5" y="285.7">F</text>
</g>
<g font-size="1.8" fill="#008484">
<text x="43.3" y="66.6">C1</text>
<text x="43.4" y="71.7">10u</text>
<text x="53.5" y="66.6">C2</text>
<text x="53.5" y="71.7">1u</text>
<text x="63.6" y="66.6">C3</text>
<text x="63.9" y="71.7">100n</text>
<text x="73.8" y="66.6">C4</text>
<text x="74" y="71.7">100n</text>
<text x="83.9" y="66.6">C5</text>
<text x="84.2" y="71.7">100n</text>
<text x="94.1" y="66.6">C7</text>
<text x="94.4" y="71.7">100n</text>
<text x="104.3" y="66.6">C9</text>
<text x="104.4" y="71.7">10n</text>
<text x="147.5" y="74.3">C13</text>
<text x="155.2" y="74.3">C14</text>
<text x="147.7" y="79.3">100n</text>
<text x="155.2" y="79.3">10u</text>
<text x="89" y="95.8">C6</text>
<text x="96.6" y="95.8">C8</text>
<text x="104.4" y="95.8">C10</text>
<text x="112" y="95.8">C11</text>
<text x="120.9" y="95.8">C12</text>
<text x="89.3" y="100.9">100n</text>
<text x="96.8" y="100.9">10n</text>
<text x="104.3" y="100.9">2p</text>
<text x="112.1" y="100.9">100n</text>
<text x="120.8" y="100.9">2p</text>
<text x="165.7" y="106.4" transform="rotate(-90 165.7 106.4)">AVCC</text>
<text x="172.1" y="107.9" transform="rotate(-90 172.1 107.9)">GUARD</text>
<text x="178.4" y="106.4" transform="rotate(-90 178.4 106.4)">DVCC</text>
<text x="181" y="106.4" transform="rotate(-90 181 106.4)">DVCC</text>
<text x="183.5" y="106.4" transform="rotate(-90 183.5 106.4)">DVCC</text>
<text x="140.7" y="112.4">P1.0/(PM)</text>
<text x="151.8" y="109.7" transform="rotate(-90 151.8 109.7)">AVCC_RF</text>
<text x="154.3" y="109.7" transform="rotate(-90 154.3 109.7)">AVCC_RF</text>
<text x="156.8" y="109.7" transform="rotate(-90 156.8 109.7)">AVCC_RF</text>
<text x="159.4" y="109.7" transform="rotate(-90 159.4 109.7)">AVCC_RF</text>
<text x="286.4" y="110.8" transform="rotate(-90 286.4 110.8)">GND</text>
<text x="290.2" y="110.8" transform="rotate(-90 290.2 110.8)">GND</text>
<text x="294" y="110.8" transform="rotate(-90 294 110.8)">GND</text>
<text x="140.7" y="117.5">P1.2/(PM)</text>
<text x="140.7" y="115">P1.1/(PM)</text>
<text x="183.6" y="116.2">RF_N</text>
<text x="140.7" y="125.1">P1.5/(PM)</text>
<text x="140.7" y="122.6">P1.4/(PM)</text>
<text x="140.7" y="120.1">P1.3/(PM)</text>
<text x="183.7" y="120.1">RF_P</text>
<text x="140.7" y="130.2">P1.7/(PM)</text>
<text x="140.7" y="127.7">P1.6/(PM)</text>
<text x="171.1" y="127.7">#RST/NMI/SBWTDIO</text>
<text x="175.4" y="130.2">TEST/SBWTCK</text>
<text x="140.7" y="136.6">P2.0/(PM)/CB0/A0</text>
<text x="176" y="137.8">PJ.1/TDI/TCLK</text>
<text x="180.3" y="135.3">PJ.2/TMS</text>
<text x="180.4" y="132.8">PJ.3/TCK</text>
<text x="140.7" y="141.6">P2.2/(PM)/CB2/A2</text>
<text x="140.7" y="139.1">P2.1/(PM)/CB1/A1</text>
<text x="180.3" y="140.4">PJ.0/TDO</text>
<text x="140.7" y="149.3">P2.5/(PM)/CB5/A5/VREF+/VeREF+</text>
<text x="140.7" y="146.7">P2.4/(PM)/CB4/A4/VREF-/VeREF-</text>
<text x="140.7" y="144.2">P2.3/(PM)/CB3/A3</text>
<text x="181.1" y="148">P5.0/XIN</text>
<text x="140.7" y="154.3">P2.7/(PM)</text>
<text x="140.7" y="151.8">P2.6/(PM)</text>
<text x="319" y="151.7">P1</text>
<text x="140.7" y="160.7">P3.0/(PM)</text>
<text x="179.2" y="160.7">P5.1/XOUT</text>
<text x="140.7" y="163.2">P3.1/(PM)</text>
<text x="140.7" y="165.8">P3.2/(PM)</text>
<text x="180" y="165.8">RF_XOUT</text>
<text x="140.7" y="173.4">P3.5/(PM)</text>
<text x="140.7" y="170.9">P3.4/(PM)</text>
<text x="140.7" y="168.3">P3.3/(PM)</text>
<text x="323.1" y="170.8" transform="rotate(-90 323.1 170.8)">CONN_01X10</text>
<text x="140.7" y="178.5">P3.7/(PM)</text>
<text x="140.7" y="175.9">P3.6/(PM)</text>
<text x="181.9" y="178.5">RF_XIN</text>
<text x="156.8" y="183.2" transform="rotate(-90 156.8 183.2)">VCORE</text>
<text x="163.2" y="183.2" transform="rotate(-90 163.2 183.2)">R_BIAS</text>
<text x="169.5" y="183.2" transform="rotate(-90 169.5 183.2)">AVSS</text>
<text x="175.9" y="183.2" transform="rotate(-90 175.9 183.2)">VSS</text>
<text x="200.9" y="184.7">C17</text>
<text x="210.2" y="185.7" transform="rotate(-90 210.2 185.7)">GND</text>
<text x="214" y="185.7" transform="rotate(-90 214 185.7)">GND</text>
<text x="226.3" y="184.7">C16</text>
<text x="295.2" y="181.8" transform="rotate(-90 295.2 181.8)">47k</text>
<text x="297.2" y="181.5" transform="rotate(-90 297.2 181.5)">R4</text>
<text x="319" y="184.7">P3</text>
<text x="348.2" y="182.2">P4</text>
<text x="200.9" y="189.8">12p</text>
<text x="226.3" y="189.8">12p</text>
<text x="149.5" y="197.6">470nF</text>
<text x="352.3" y="192.4" transform="rotate(-90 352.3 192.4)">CONN_01X07</text>
<text x="88.3" y="199.9" transform="rotate(-90 88.3 199.9)">LED</text>
<text x="93.4" y="200.4" transform="rotate(-90 93.4 200.4)">LED1</text>
<text x="151.5" y="202.7">C15</text>
<text x="323.1" y="200" transform="rotate(-90 323.1 200)">CONN_01X07</text>
<text x="319" y="208.9">P2</text>
<text x="323.1" y="227.9" transform="rotate(-90 323.1 227.9)">CONN_01X10</text>
</g>
<g font-size="1.4" fill="#008484">
<text x="164.3" y="74.5" transform="rotate(-90 164.3 74.5)">L2</text>
<text x="168.1" y="77.9" transform="rotate(-90 168.1 77.9)">600R/200mA</text>
<text x="118.5" y="80.9" transform="rotate(-90 118.5 80.9)">L1</text>
<text x="122.4" y="84.2" transform="rotate(-90 122.4 84.2)">600R/200mA</text>
<text x="90.8" y="182.4" transform="rotate(-90 90.8 182.4)">1k</text>
<text x="92.6" y="182.5" transform="rotate(-90 92.6 182.5)">R1</text>
<text x="163.2" y="202.1" transform="rotate(-90 163.2 202.1)">56k(1%)</text>
<text x="165" y="200.3" transform="rotate(-90 165 200.3)">R3</text>
</g>
<g font-size="1.4" fill="#840000">
<text x="89.9" y="195.4" transform="rotate(-90 89.9 195.4)">1</text>
<text x="89.9" y="201.7" transform="rotate(-90 89.9 201.7)">2</text>
</g>
<g font-size="1.1" fill="#008484">
<text x="51" y="57.5">VCC</text>
<text x="164" y="62.6">VCC</text>
<text x="118.3" y="68.9">VCC</text>
<text x="179.2" y="85.5">VCC</text>
<text x="293.5" y="170.5">VCC</text>
<text x="310.2" y="192.9" transform="rotate(-90 310.2 192.9)">VCC</text>
</g>
</svg>
